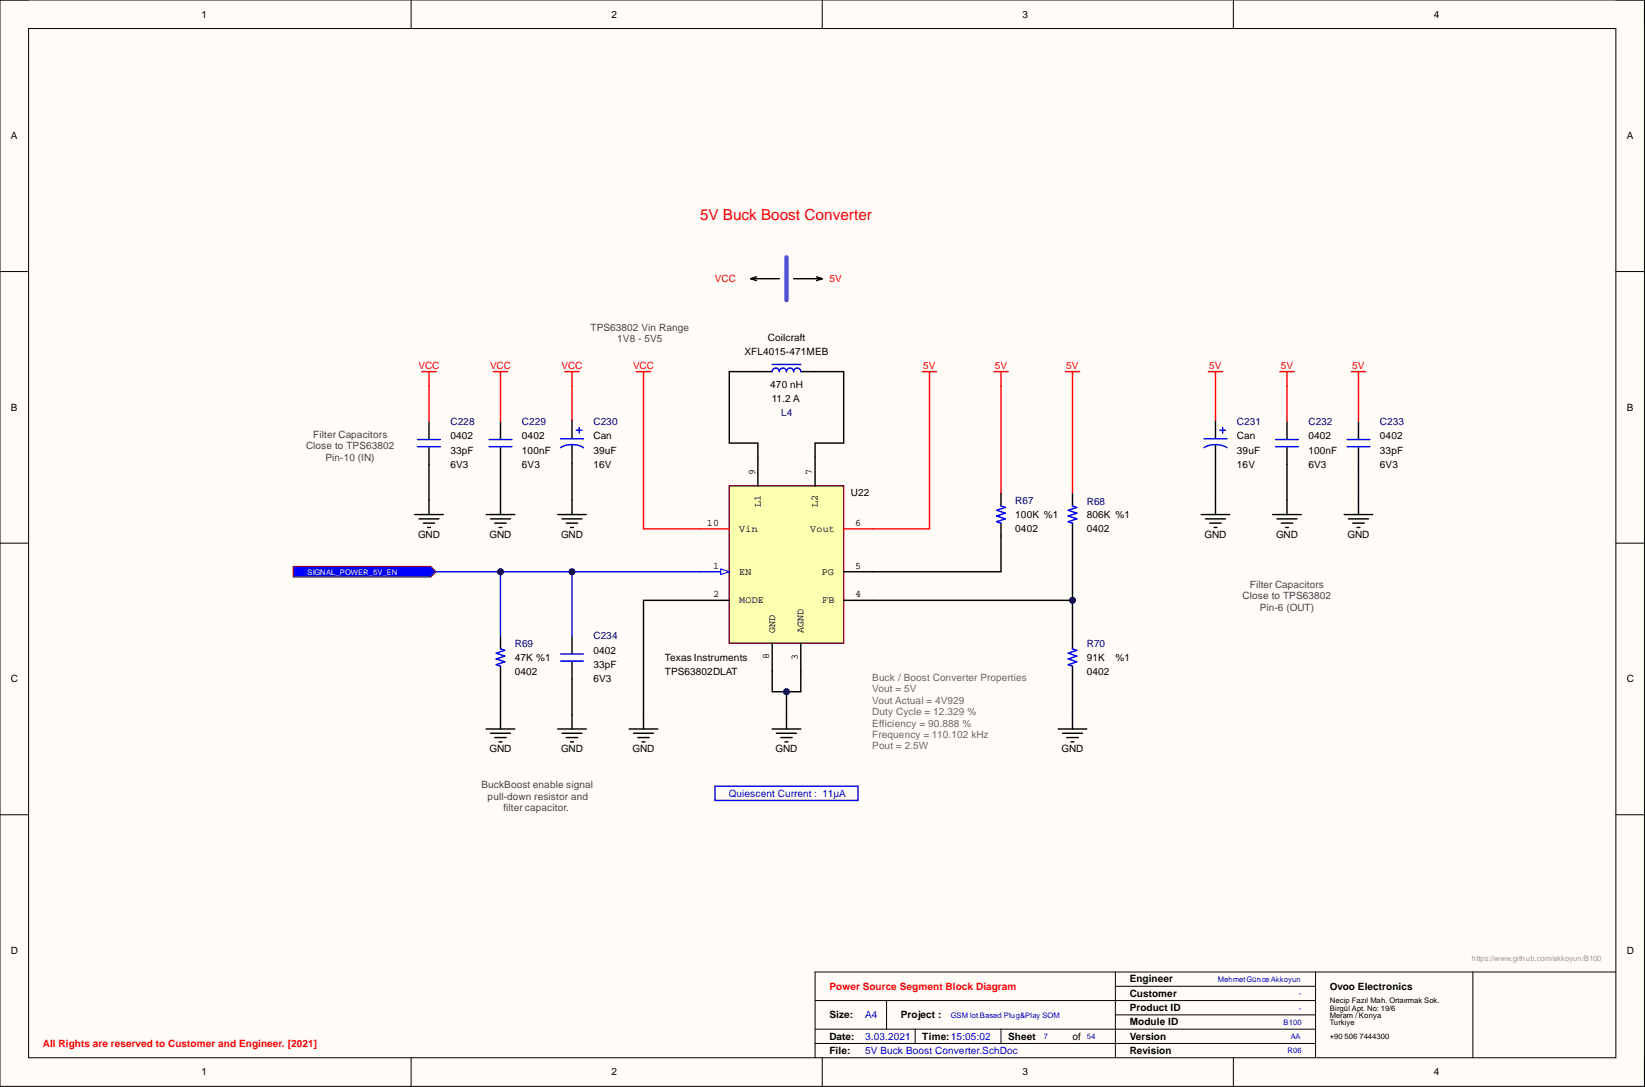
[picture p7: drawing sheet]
<svg xmlns="http://www.w3.org/2000/svg" width="292mm" height="193mm" viewBox="0 0 292 193" stroke-linecap="round" stroke-linejoin="round" font-family="sans-serif">
<path d="M0 0h292v192.9h-292z" fill-rule="evenodd" fill="#fffcf8"/>
<path d="M0 0h292v192.9h-292z" fill="none" stroke="#000" stroke-width=".18"/>
<path d="M5.1 5.1h281.8v182.7h-281.8z" fill-rule="evenodd" fill="#fffcf8"/>
<g fill="none" stroke="#000" stroke-width=".18">
<path d="M0 0h5.1M73 0v5.1M146 0v5.1M219 0v5.1M286.9 0h5.1v5.1M5.1 5.1h281.8v182.7h-281.8zM0 48.2h5.1M286.9 48.2h5.1M0 96.4h5.1M286.9 96.4h5.1M0 144.6h5.1M286.9 144.6h5.1"/>
<path d="M144.7 177.6h88.9M157.4 177.6v5.1M198.1 175.1h35.5M198.1 172.6v15.2M233.6 172.6v15.2M261.5 172.6v15.2M286.9 172.6h-142.2v15.2M73 187.8v5.1M144.7 182.7h88.9M144.7 185.2h88.9M146 187.8v5.1M162.5 182.7v2.5"/>
<path d="M177.7 182.7v2.5M198.1 180.2h35.5M219 187.8v5.1M292 187.8v5.1"/>
</g>
<g fill="none" stroke="#000" stroke-width=".25">
<path d="M133.3 49.5h5.1M133.3 49.5l1 .3M134.3 49.1l-1 .4M140.9 49.5h5.1M145 49.1l1 .4M146 49.5l-1 .3M88.9 74.9v3M88.9 79.4v3.1M134.6 66h2.5M142.2 66h2.5M228.5 74.9v3M228.5 79.4v3.1"/>
<path d="M86.3 91.3h5.1M87.1 92.1h3.5M87.9 92.9h2M88.6 93.6h.5M88.9 88.8v2.5M99 91.3h5.1M99.8 92.1h3.5M100.6 92.9h2M101.3 93.6h.5M101.6 88.8v2.5M177.7 87.5v2.3M177.7 92.9v2.3"/>
<path d="M213.3 91.3h5.1M214.1 92.1h3.5M214.8 92.9h2M215.6 93.6h.5M215.8 88.8v2.5M226 91.3h5.1M226.7 92.1h3.6M227.5 92.9h2M228.3 93.6h.5M228.5 88.8v2.5M190.4 112.9v2.3M190.4 118.2v2.3"/>
<path d="M111.7 129.4h5.1M112.5 130.2h3.5M113.2 130.9h2.1M114 131.7h.5M114.3 126.9v2.5M137.1 129.4h5.1M137.9 130.2h3.5M138.6 130.9h2.1M139.4 131.7h.5M139.7 126.9v2.5M187.9 129.4h5.1M188.7 130.2h3.5"/>
<path d="M189.4 130.9h2.1M190.2 131.7h.5M190.4 126.9v2.5"/>
</g>
<g fill="none" stroke="#f00" stroke-width=".25">
<path d="M87.6 66h2.5M88.9 66v2.5M100.3 66h2.5M101.6 66v2.5M113 66h2.5M114.3 66v2.5M163.8 66h2.5M165 66v2.5M176.5 66h2.5M177.7 66v2.5M189.2 66h2.5M190.4 66v2.5"/>
<path d="M214.6 66h2.5M215.8 66v2.5M227.3 66h2.5M228.5 66v2.5"/>
</g>
<path d="M86.8 79.3h4.1M86.8 78h4.1M137.1 66a.63 .63 0 0 1 .7-.7 .63 .63 0 0 1 .6 .7 .63 .63 0 0 1 .6-.7 .63 .63 0 0 1 .7 .7 .63 .63 0 0 1 .6-.7 .63 .63 0 0 1 .6 .7 .63 .63 0 0 1 .7-.7 .63 .63 0 0 1 .6 .7M137.1 64.7h5.1M226.5 79.3h4.1M226.5 78h4.1M177.7 89.8l.8 .3-1.5 .5 1.5 .5-1.5 .5 1.5 .5-1.5 .5 .7 .3M190.4 115.2l.8 .3-1.5 .5 1.5 .5-1.5 .5 1.5 .5-1.5 .5 .7 .2M127 139.6h25.4v2.5h-25.4z" fill="none" stroke="#00f" stroke-width=".25"/>
<path d="M139.7 45.7v7.6" fill="none" stroke="#90f" stroke-width=".76"/>
<path d="M129.5 86.3h20.3v27.9h-20.3z" fill-rule="evenodd" fill="#ffffb0"/>
<path d="M129.5 86.3h20.3v27.9h-20.3z" fill="none" stroke="#800000" stroke-width=".25"/>
<path d="M124.4 106.6h5.1" fill="none" stroke="#000" stroke-width=".25"/>
<path d="M124.4 101.5h5.1" fill="none" stroke="#00f" stroke-width=".25"/>
<path d="M128 101l1.5 .5-1.5 .5z" fill="#f8fcff"/>
<path d="M128 101l1.5 .5-1.5 .5z" fill="none" stroke="#00f" stroke-width=".18"/>
<g fill="none" stroke="#000" stroke-width=".25">
<path d="M76.2 74.9v3M76.2 79.4v3.1M101.6 74.6v3.2M101.6 79v3.2M215.8 74.6v3.2M215.8 79v3.2M241.2 74.9v3M241.2 79.4v3.1M73.6 91.3h5.1M74.4 92.1h3.6M75.2 92.9h2M75.9 93.6h.5"/>
<path d="M76.2 88.8v2.5M134.6 81.2v5.1M144.7 81.2v5.1M190.4 87.5v2.3M190.4 92.9v2.3M238.7 91.3h5.1M239.4 92.1h3.6M240.2 92.9h2M241 93.6h.5M241.2 88.8v2.5M137.1 114.2v5.1M142.2 114.2v5.1"/>
<path d="M149.8 101.5h5.1M149.8 106.6h5.1"/>
</g>
<path d="M74.9 66h2.5M76.2 66v2.5M240 66h2.5M241.2 66v2.5M124.4 93.9h5.1M149.8 93.9h5.1" fill="none" stroke="#f00" stroke-width=".25"/>
<g fill="none" stroke="#00f" stroke-width=".25">
<path d="M74.1 78h4.1M74.1 79.3h4.1M99.5 79.5a4 4 0 0 1 4.1 0M99.5 77.9h4.1M102.3 76.4h1M102.8 75.9v1M213.8 79.5a4 4 0 0 1 4.1 0M213.8 77.9h4.1M216.6 76.4h1M217.1 75.9v1M239.2 78h4.1M239.2 79.3h4.1"/>
<path d="M190.4 89.8l.8 .3-1.5 .5 1.5 .5-1.5 .5 1.5 .5-1.5 .5 .7 .3"/>
</g>
<path d="M52.1 100.5h24.4l.9 1-.9 1h-24.4z" fill-rule="evenodd" fill="#00f"/>
<path d="M52.1 100.5h24.4l.9 1-.9 1h-24.4z" fill="none" stroke="#800000" stroke-width=".18"/>
<g fill="none" stroke="#000" stroke-width=".25">
<path d="M241.2 82.5v6.3M88.9 112.9v2.3M88.9 118.2v2.3M101.6 112.9v3.1M101.6 117.5v3M86.3 129.4h5.1M87.1 130.2h3.5M87.9 130.9h2M88.6 131.7h.5M88.9 126.9v2.5M99 129.4h5.1M99.8 130.2h3.5"/>
<path d="M100.6 130.9h2M101.3 131.7h.5M101.6 126.9v2.5"/>
</g>
<path d="M77.4 101.5h47M88.9 115.2l.7 .3-1.5 .5 1.5 .5-1.5 .5 1.5 .5-1.5 .5 .8 .2M99.5 116.1h4.1M99.5 117.4h4.1" fill="none" stroke="#00f" stroke-width=".25"/>
<circle cx="88.9" cy="101.5" r=".51" fill="#000080"/>
<circle cx="88.9" cy="101.5" r=".51" fill="none" stroke="#000080" stroke-width=".18"/>
<circle cx="101.6" cy="101.5" r=".51" fill="#000080"/>
<circle cx="101.6" cy="101.5" r=".51" fill="none" stroke="#000080" stroke-width=".18"/>
<path d="M134.6 66h-5.1v12.7h5.1v2.5M124.4 106.6h-10.1v20.3M137.1 119.3v3.5h5.1v-3.5" fill="none" stroke="#000" stroke-width=".25"/>
<path d="M114.3 68.5v25.4h10.1" fill="none" stroke="#f00" stroke-width=".25"/>
<circle cx="139.7" cy="122.8" r=".51" fill="#000080"/>
<circle cx="139.7" cy="122.8" r=".51" fill="none" stroke="#000080" stroke-width=".18"/>
<path d="M144.7 66h5.1v12.7h-5.1v2.5M154.9 106.6h35.5" fill="none" stroke="#000" stroke-width=".25"/>
<circle cx="190.4" cy="106.6" r=".51" fill="#000080"/>
<circle cx="190.4" cy="106.6" r=".51" fill="none" stroke="#000080" stroke-width=".18"/>
<path d="M76.2 82.5v6.3M177.7 95.2v6.3h-22.8M88.9 120.5v6.4" fill="none" stroke="#000" stroke-width=".25"/>
<path d="M76.2 68.5v6.4M165 68.5v25.4h-10.1" fill="none" stroke="#f00" stroke-width=".25"/>
<path d="M88.9 101.5v11.4" fill="none" stroke="#00f" stroke-width=".25"/>
<circle cx="88.9" cy="101.5" r=".51" fill="#000080"/>
<circle cx="88.9" cy="101.5" r=".51" fill="none" stroke="#000080" stroke-width=".18"/>
<path d="M88.9 82.5v6.3M101.6 120.5v6.4" fill="none" stroke="#000" stroke-width=".25"/>
<path d="M88.9 68.5v6.4" fill="none" stroke="#f00" stroke-width=".25"/>
<path d="M101.6 101.5v11.4" fill="none" stroke="#00f" stroke-width=".25"/>
<circle cx="101.6" cy="101.5" r=".51" fill="#000080"/>
<circle cx="101.6" cy="101.5" r=".51" fill="none" stroke="#000080" stroke-width=".18"/>
<path d="M101.6 82.2v6.6M139.7 122.8v4.1" fill="none" stroke="#000" stroke-width=".25"/>
<path d="M101.6 68.5v6.1" fill="none" stroke="#f00" stroke-width=".25"/>
<circle cx="139.7" cy="122.8" r=".51" fill="#000080"/>
<circle cx="139.7" cy="122.8" r=".51" fill="none" stroke="#000080" stroke-width=".18"/>
<path d="M177.7 68.5v19" fill="none" stroke="#f00" stroke-width=".25"/>
<path d="M190.4 95.2v17.7M190.4 120.5v6.4" fill="none" stroke="#000" stroke-width=".25"/>
<circle cx="190.4" cy="106.6" r=".51" fill="#000080"/>
<circle cx="190.4" cy="106.6" r=".51" fill="none" stroke="#000080" stroke-width=".18"/>
<path d="M190.4 68.5v19M215.8 68.5v6.1M228.5 68.5v6.4M241.2 68.5v6.4" fill="none" stroke="#f00" stroke-width=".25"/>
<path d="M215.8 82.2v6.6M228.5 82.5v6.3" fill="none" stroke="#000" stroke-width=".25"/>
<text font-size="2.7" fill="#f00" x="124.3" y="39">5V Buck Boost Converter</text>
<g font-size="1.8">
<text x="35.8" y="3.1">1</text>
<text x="108.6" y="3.1">2</text>
<text x="181.6" y="3.1">3</text>
<text x="254.6" y="3.1">4</text>
<text x="1.9" y="24.7">A</text>
<text x="288.9" y="24.7">A</text>
<text x="132.2" y="63">XFL4015-471MEB</text>
<text x="136.4" y="60.5">Coilcraft</text>
<text x="136.8" y="68.8">470 nH</text>
<text x="137" y="71.4">11.2 A</text>
<text x="1.9" y="72.9">B</text>
<text x="80" y="78">0402</text>
<text x="92.7" y="78">0402</text>
<text x="105.4" y="78">Can</text>
<text x="219.6" y="78">Can</text>
<text x="232.3" y="78">0402</text>
<text x="245" y="78">0402</text>
<text x="288.9" y="72.9">B</text>
<text x="80" y="80.5">33pF</text>
<text x="80" y="83.1">6V3</text>
<text x="92.7" y="80.5">100nF</text>
<text x="92.7" y="83.1">6V3</text>
<text x="105.4" y="80.5">39uF</text>
<text x="105.4" y="83.1">16V</text>
<text x="219.6" y="80.5">39uF</text>
<text x="219.6" y="83.1">16V</text>
<text x="232.3" y="80.5">100nF</text>
<text x="232.3" y="83.1">6V3</text>
<text x="245" y="80.5">33pF</text>
<text x="245" y="83.1">6V3</text>
<text x="134.1" y="84.2" transform="rotate(-90 134.1 84.2)">9</text>
<text x="135.1" y="90" transform="rotate(-90 135.1 90)">L1</text>
<text x="144.2" y="84.2" transform="rotate(-90 144.2 84.2)">7</text>
<text x="145.2" y="90" transform="rotate(-90 145.2 90)">L2</text>
<text x="151.1" y="88.1">U22</text>
<text x="74.2" y="95.5">GND</text>
<text x="86.9" y="95.5">GND</text>
<text x="99.6" y="95.5">GND</text>
<text x="125.5" y="93.4">10</text>
<text x="131.3" y="94.4">Vin</text>
<text x="143.9" y="94.4">Vout</text>
<text x="151.8" y="93.4">6</text>
<text x="180.3" y="94.5">0402</text>
<text x="180.3" y="91.9">100K %1</text>
<text x="193" y="94.5">0402</text>
<text x="193" y="91.9">806K %1</text>
<text x="213.9" y="95.5">GND</text>
<text x="226.6" y="95.5">GND</text>
<text x="239.3" y="95.5">GND</text>
<text x="126.6" y="101">1</text>
<text x="151.8" y="101">5</text>
<text x="126.6" y="106.1">2</text>
<text x="131.3" y="107.1">MODE</text>
<text x="131.3" y="102">EN</text>
<text x="145.9" y="102">PG</text>
<text x="146" y="107.1">FB</text>
<text x="151.8" y="106.1">4</text>
<text x="137.6" y="112.4" transform="rotate(-90 137.6 112.4)">GND</text>
<text x="142.7" y="112.4" transform="rotate(-90 142.7 112.4)">AGND</text>
<text x="91.4" y="117.3">47K %1</text>
<text x="91.4" y="119.9">0402</text>
<text x="105.4" y="116">0402</text>
<text x="105.4" y="118.6">33pF</text>
<text x="118.1" y="119.9">TPS63802DLAT</text>
<text x="118.1" y="117.3">Texas Instruments</text>
<text x="136.6" y="117.1" transform="rotate(-90 136.6 117.1)">8</text>
<text x="141.7" y="117.1" transform="rotate(-90 141.7 117.1)">3</text>
<text x="193" y="119.9">0402</text>
<text x="193" y="117.3">91K</text>
<text x="198.1" y="117.3">%1</text>
<text x="1.9" y="121.1">C</text>
<text x="105.4" y="121.1">6V3</text>
<text x="288.9" y="121.1">C</text>
<text x="86.9" y="133.6">GND</text>
<text x="99.6" y="133.6">GND</text>
<text x="112.3" y="133.6">GND</text>
<text x="137.7" y="133.6">GND</text>
<text x="188.5" y="133.6">GND</text>
<text x="1.9" y="169.3">D</text>
<text x="288.9" y="169.3">D</text>
<text x="200.6" y="174.4">Engineer</text>
<text x="200.6" y="177">Customer</text>
<text x="200.6" y="179.5">Product ID</text>
<text x="236.1" y="175.7">Ovoo Electronics</text>
<text x="147.3" y="180.8">Size:</text>
<text x="147.3" y="184.6">Date:</text>
<text x="160" y="180.8">Project :</text>
<text x="163.8" y="184.6">Time:15:05:02</text>
<text x="179" y="184.6">Sheet</text>
<text x="190.4" y="184.6">of</text>
<text x="200.6" y="182">Module ID</text>
<text x="200.6" y="184.6">Version</text>
<text x="35.8" y="190.9">1</text>
<text x="108.6" y="190.9">2</text>
<text x="147.3" y="187.1">File:</text>
<text x="181.6" y="190.9">3</text>
<text x="200.6" y="187.1">Revision</text>
<text x="254.6" y="190.9">4</text>
</g>
<g font-size="1.8" fill="#f00">
<text x="127" y="50.1">VCC</text>
<text x="147.3" y="50.1">5V</text>
<text x="74.3" y="65.5">VCC</text>
<text x="87" y="65.5">VCC</text>
<text x="99.7" y="65.5">VCC</text>
<text x="112.4" y="65.5">VCC</text>
<text x="163.9" y="65.5">5V</text>
<text x="176.6" y="65.5">5V</text>
<text x="189.3" y="65.5">5V</text>
<text x="214.7" y="65.5">5V</text>
<text x="227.4" y="65.5">5V</text>
<text x="240.1" y="65.5">5V</text>
<text x="147.3" y="175.7">Power Source Segment Block Diagram</text>
<text x="7.6" y="185.8">All Rights are reserved to Customer and Engineer. [2021]</text>
</g>
<g font-size="1.8" fill="#434343">
<text x="104.9" y="58.7">TPS63802 Vin Range</text>
<text x="109.6" y="60.7">1V8 - 5V5</text>
<text x="55.6" y="77.7">Filter Capacitors</text>
<text x="54.3" y="79.8">Close to TPS63802</text>
<text x="57.8" y="81.8">Pin-10 (IN)</text>
<text x="220.7" y="106.4">Close to TPS63802</text>
<text x="221.9" y="104.4">Filter Capacitors</text>
<text x="223.7" y="108.4">Pin-6 (OUT)</text>
<text x="85.5" y="139.9">BuckBoost enable signal</text>
<text x="86.6" y="141.9">pull-down resistor and</text>
<text x="89.4" y="144">filter capacitor.</text>
</g>
<g font-size="1.8" fill="#000080">
<text x="80" y="75.4">C228</text>
<text x="92.7" y="75.4">C229</text>
<text x="105.4" y="75.4">C230</text>
<text x="138.7" y="73.9">L4</text>
<text x="219.6" y="75.4">C231</text>
<text x="232.3" y="75.4">C232</text>
<text x="245" y="75.4">C233</text>
<text x="180.3" y="89.4">R67</text>
<text x="193" y="89.7">R68</text>
<text x="105.4" y="113.5">C234</text>
<text x="91.4" y="114.8">R69</text>
<text x="193" y="114.8">R70</text>
</g>
<g font-size="1.8" fill="#666">
<text x="154.9" y="120.9">Buck / Boost Converter Properties</text>
<text x="154.9" y="122.9">Vout = 5V</text>
<text x="154.9" y="124.9">Vout Actual = 4V929</text>
<text x="154.9" y="127">Duty Cycle = 12.329 %</text>
<text x="154.9" y="129">Efficiency = 90.888 %</text>
<text x="154.9" y="131">Frequency = 110.102 kHz</text>
<text x="154.9" y="133.1">Pout = 2.5W</text>
</g>
<g font-size="1.8" fill="#00f">
<text x="129.4" y="141.4">Quiescent Current : 11µA</text>
<text x="153.6" y="184.6">3.03.2021</text>
<text x="153.6" y="180.8">A4</text>
<text x="153.6" y="187.1">5V Buck Boost Converter.SchDoc</text>
</g>
<text font-size="1.4" fill="#fff" x="54.6" y="102">SIGNAL_POWER_5V_EN</text>
<text font-size="1.4" fill="#999" x="261.4" y="170.5">https://www.github.com/akkoyun/B100</text>
<g font-size="1.4" fill="#00f">
<text x="216.3" y="174.3">MehmetGünce Akkoyun</text>
<text x="230.6" y="176.9">-</text>
<text x="230.6" y="179.4">-</text>
<text x="168.9" y="180.7">GSM Iot Based Plug&amp;Play SOM</text>
<text x="185.4" y="184.5">7</text>
<text x="193" y="184.5">54</text>
<text x="227.9" y="181.9">B100</text>
<text x="229.2" y="184.5">AA</text>
<text x="228.6" y="187">R06</text>
</g>
<g font-size="1.4">
<text x="236.1" y="178.1">Necip Fazıl Mah. Ortaırmak Sok.</text>
<text x="236.1" y="179.4">Birgül Apt. No: 19/6</text>
<text x="236.1" y="180.7">Meram / Konya</text>
<text x="236.1" y="181.9">Turkiye</text>
<text x="236.1" y="184.5">+90 506 7444300</text>
</g>
</svg>
